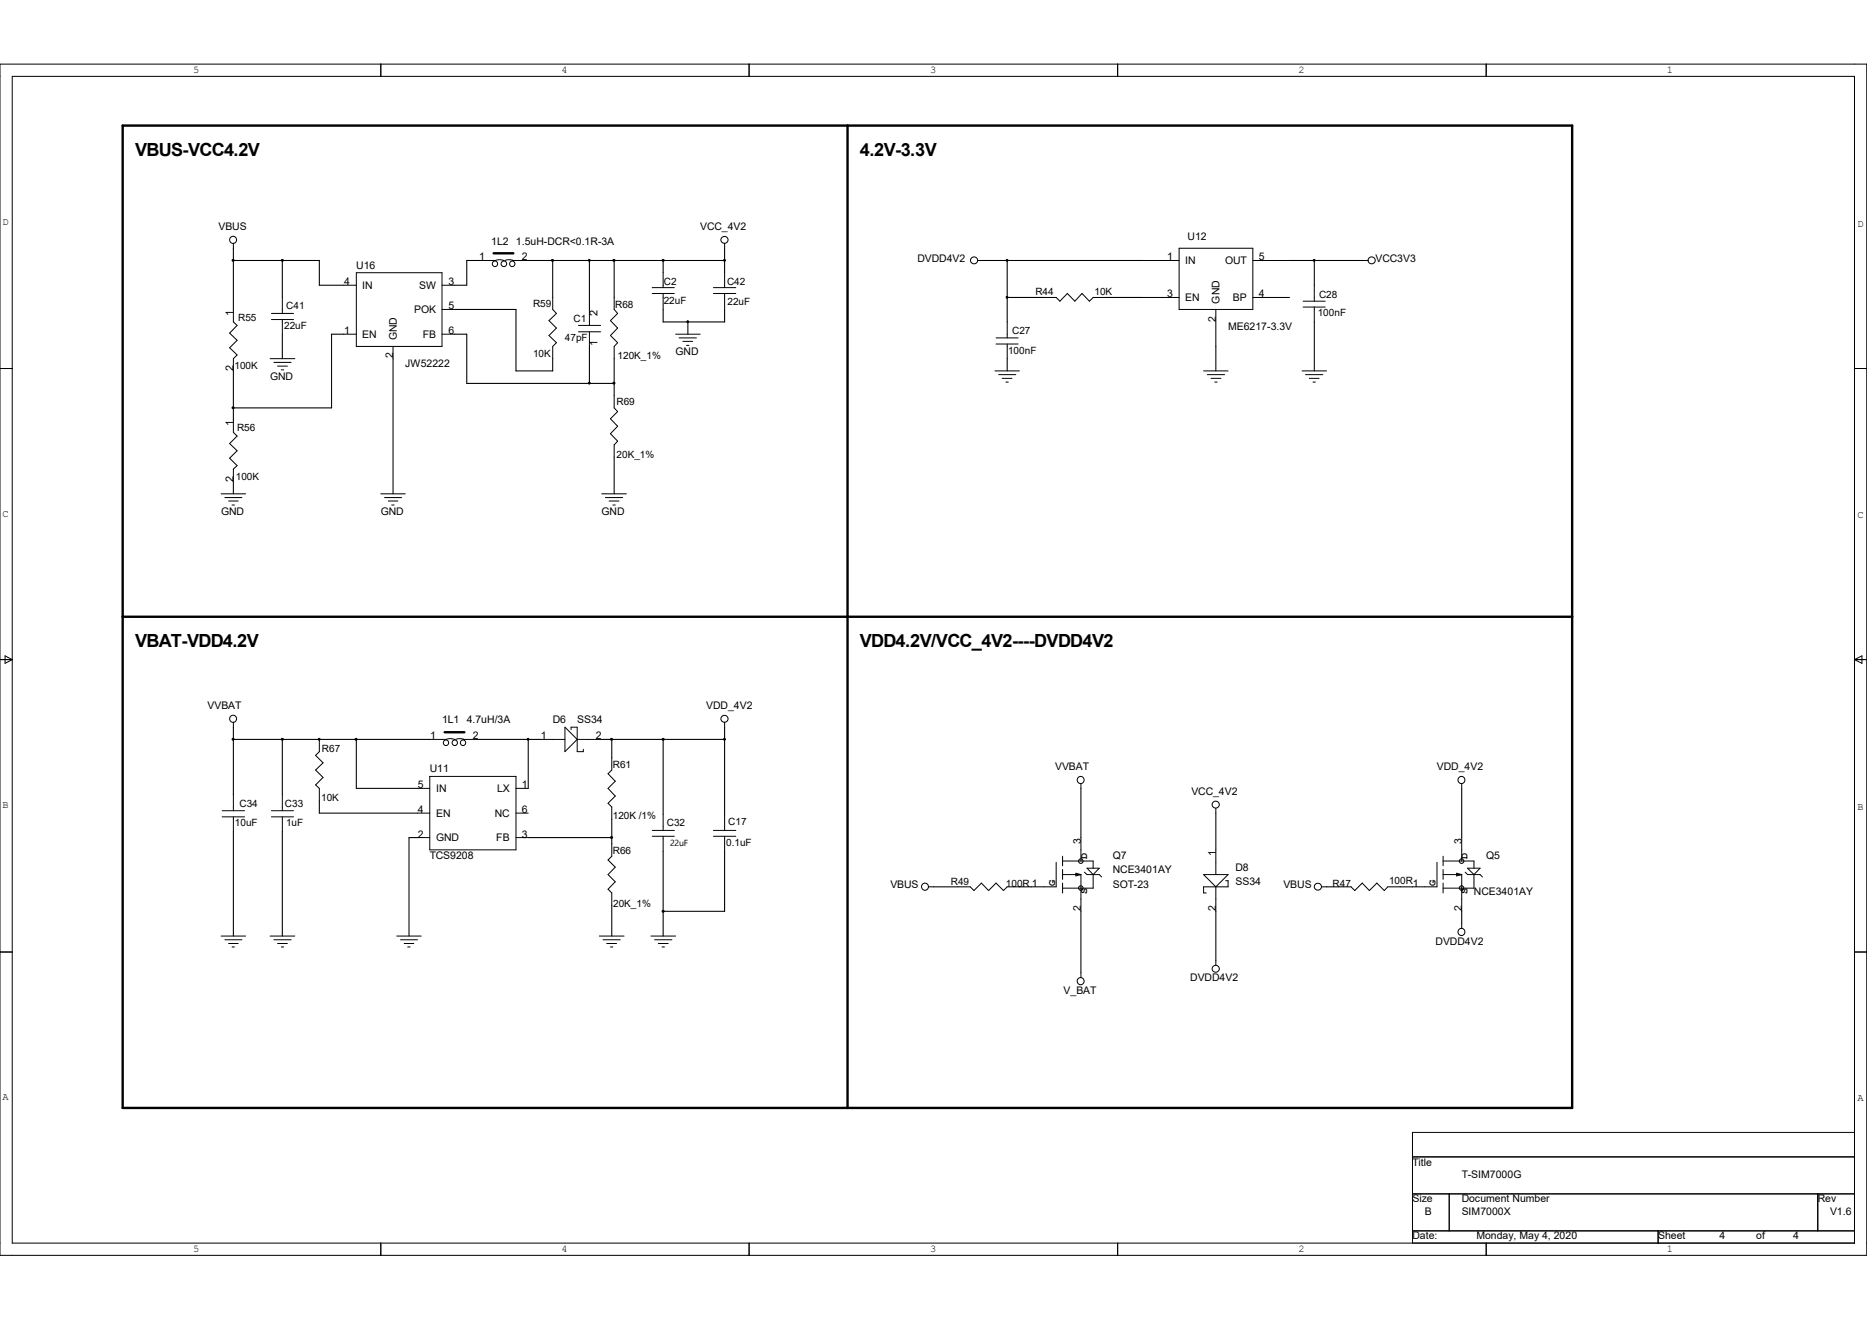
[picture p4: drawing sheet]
<svg xmlns="http://www.w3.org/2000/svg" width="297mm" height="210mm" viewBox="0 0 297 210" stroke-linecap="round" stroke-linejoin="round" font-family="sans-serif">
<path d="M19.5 20h230.6v156.3h-230.6zM134.8 20v156.3M78.5 40.3h3.2M19.5 98.1h230.6M70.7 116.5h3.2" fill="none" stroke="#000" stroke-width=".38"/>
<g fill="none" stroke="#000" stroke-width=".16">
<path d="M0 10.2h297v189.5h-297zM1.9 12.1h293.1v185.7h-293.1zM60.6 10.2v1.9M119.2 10.2v1.9M177.8 10.2v1.9M236.4 10.2v1.9M37.1 38.7v.8M115.3 38.7v.8M187.6 39.5h11.7v9.7h-11.7zM0 58.6h1.9M37.1 49.2v2l.6 .6-1.2 1.2 1.2 1.1-1.2 1.2 1.2 1.2-.6 .6v1.9M43 57.1h3.9"/>
<path d="M43.2 49.9h3.5M43.2 50.8h3.5M43.6 57.7h2.7M44.2 58.3h1.5M44.7 58.8h.4M44.9 47.3v2.6M44.9 50.8v2.4M54.7 53.2h2M54.7 45.4h2M56.7 43.4h13.6v11.7h-13.6zM62.5 55.1v2M70.3 53.2h2"/>
<path d="M70.3 49.2h2M70.3 45.4h2M76.2 41.4h2.5M78.8 41.4a1.86 1.86 0 0 1 1.3 0v.1M80.3 41.4a1.62 1.62 0 0 1 1.4 .1M81.5 41.4h2.5M87.9 47.3v1.9l.6 .7-1.2 1.1 1.2 1.2-1.2 1.2 1.2 1.1-.6 .6v2M92 51.8h3.5M92 52.8h3.5M93.8 49.2v2.6M93.8 52.8v2.3M97.7 47.3v1.9l.6 .7-1.2 1.1 1.2 1.2-1.2 1.2 1.2 1.1-.6 .6v2"/>
<path d="M103.8 46.7h3.5M103.8 45.8h3.5M105.5 43.4v2.4M105.5 46.7v2.5M107.5 53.2h3.9M108 53.8h2.8M108.6 54.3h1.6M109.2 54.9h.4M113.5 46.7h3.6M113.5 45.8h3.6M115.3 43.4v2.4M115.3 46.7v2.5"/>
<path d="M155.5 41.4h.8M158.3 59h3.9M158.5 53.8h3.5M158.5 54.7h3.5M158.9 59.6h2.7M160.2 51.2v2.6M160.2 54.7v2.4M166.1 47.3h1.9l.6 .6 1.2-1.2 1.2 1.2 1.1-1.2 1.2 1.2 .6-.6h2M181.7 41.4h5.9M181.7 47.3h5.9M191.5 59h3.9M192.1 59.6h2.7"/>
<path d="M193.4 49.2v5.9M199.3 41.4h5.8M199.3 47.3h5.8M207.1 59h3.9M207.3 47.9h3.5M207.3 48.9h3.5M207.7 59.6h2.7M209.1 45.4v2.5M209.1 48.9v2.3M216.9 41.4h.8M295 58.6h2M35.2 78.6h3.9"/>
<path d="M35.8 79.2h2.7M36.4 79.7h1.5M37.1 66.8v2l.6 .6-1.2 1.2 1.2 1.1-1.2 1.2 1.2 1.2-.6 .5v2M60.6 78.6h3.9M61.2 79.2h2.7M61.8 79.7h1.5M95.7 78.6h4M96.3 79.2h2.8M96.9 79.7h1.6M97.7 62.9v2l.6 .6-1.2 1.1 1.2 1.2-1.2 1.2 1.2 1.2-.6 .6v1.9M159.4 60.2h1.6M160 60.8h.4"/>
<path d="M192.7 60.2h1.5M193.3 60.8h.3M208.3 60.2h1.5M208.9 60.8h.4M36.9 80.3h.4M62.3 80.3h.4M97.5 80.3h.4M0 104.9h1.9M.8 104.4l1.1 .5-1.1 .6zM37.1 114.9v.8M50.8 117.6v2l-.6 .6 1.2 1.2-1.2 1.1 1.2 1.2-1.2 1.2 .6 .5v2M68.4 117.6h2.5"/>
<path d="M71 117.6a1.62 1.62 0 0 1 1.3 .1M72.5 117.6a1.62 1.62 0 0 1 1.3 .1M73.7 117.6h2.5M86 117.6h3.9M89.9 115.7l1.9 1.9-1.9 2zM90.8 116.1v-.4h1v3.9h1v-.4M91.8 117.6h3.9M115.3 114.9v.8M295 104.9h2M295 104.9l1.2-.5v1.1zM35.3 129h3.6M35.3 130h3.6"/>
<path d="M37.1 126.4v2.6M37.1 130v2.3M43.2 129h3.5M43.2 130h3.5M44.9 126.4v2.6M44.9 130v2.3M66.4 129.4h2M66.4 133.3h2M66.4 125.4h2M68.4 123.5h13.7v11.7h-13.7zM82.1 129.4h1.9M82.1 133.3h1.9"/>
<path d="M82.1 125.4h1.9M97.3 120.6v1.9l-.6 .6 1.2 1.2-1.2 1.1 1.2 1.3-1.2 1.1 .6 .6v1.9M97.3 134.3v1.9l-.6 .6 1.2 1.2-1.2 1.1 1.2 1.2-1.2 1.2 .6 .6v1.9M103.8 132.1h3.5M103.8 133.1h3.5M105.5 129.6v2.5M105.5 133.1v2.3M113.5 132.1h3.6M113.5 133.1h3.6M115.3 129.6v2.5M115.3 133.1v2.3M168 137.2v3.9h-3.9"/>
<path d="M169 139.1h3M169 137h4.9v1.1M169 136.2v1.6M169 138.3v1.6M171.2 138.9l.8 .2-.8 .3zM172 124.7v.7M172 133.3v3.7M172 139.1v5.9M172.5 138.8l.4 .3h2l.4 .4M172.9 138.1h2l-1 1zM173.9 139.1v2.2h-4.9M191.5 139.1h3.9l-2 2z"/>
<path d="M193.4 128.6v.8M193.4 135.2v3.9M228.6 137.2v3.9h-3.9M229.6 139.1h2.9M229.6 136.2v1.6M229.6 138.3v1.6M229.6 137h4.9v1.1M231.7 138.9l.8 .2-.8 .3zM232.5 124.7v.7M232.5 133.3v3.7M232.5 139.1v5.9M233.1 138.8l.4 .3h2l.3 .4"/>
<path d="M233.5 138.1h2l-1 1zM234.5 139.1v2.2h-4.9M0 151.5h1.9M35.2 148.9h3.9M35.8 149.5h2.7M36.4 150.1h1.5M36.9 150.7h.4M43 148.9h3.9M43.6 149.5h2.7M44.2 150.1h1.5M44.7 150.7h.4M63.1 148.9h3.9"/>
<path d="M63.7 149.5h2.7M64.3 150.1h1.5M64.9 150.7h.3M95.3 148.9h4M95.9 149.5h2.8M96.5 150.1h1.6M97.1 150.7h.4M103.5 148.9h4M104.1 149.5h2.8M104.7 150.1h1.6M105.3 150.7h.4M147.7 141.1h.8"/>
<path d="M152.4 141.1h1.9l.6 .6 1.2-1.2 1.2 1.2 1.2-1.2 1.1 1.2 .6-.6h2M169 140.5v1.6M172 154.8v.8M193.4 141.1v3.9M193.4 152.8v.8M195 140.1h.4v1h-3.9v1h.4M210.2 141.1h.8M213 141.1h1.9l.6 .6 1.2-1.2 1.1 1.2 1.2-1.2 1.2 1.2 .6-.6h2M229.6 140.5v1.6M232.5 147v.7M295 151.5h2M60.6 197.8v1.9"/>
<path d="M119.2 197.8v1.9M177.8 197.8v1.9M224.7 184.1h70.3M224.7 189.9h70.3M224.7 195.8h70.3M230.5 189.9v5.9M236.4 197.8v1.9M263.8 195.8v2M289.2 189.9v5.9M295 180.2h-70.3v17.6"/>
<circle cx="37.1" cy="38.2" r=".56"/>
<circle cx="115.3" cy="38.2" r=".56"/>
<circle cx="78.7" cy="42" r=".43"/>
<circle cx="80.2" cy="42" r=".44"/>
<circle cx="81.5" cy="42" r=".43"/>
<circle cx="155" cy="41.4" r=".56"/>
<circle cx="218.2" cy="41.4" r=".56"/>
<circle cx="37.1" cy="114.4" r=".56"/>
<circle cx="70.9" cy="118.2" r=".43"/>
<circle cx="72.3" cy="118.2" r=".43"/>
<circle cx="73.6" cy="118.2" r=".43"/>
<circle cx="115.3" cy="114.4" r=".56"/>
<circle cx="171.9" cy="124.1" r=".56"/>
<circle cx="171.9" cy="137" r=".36"/>
<circle cx="193.4" cy="128" r=".56"/>
<circle cx="232.5" cy="124.1" r=".56"/>
<circle cx="232.5" cy="137" r=".36"/>
<circle cx="147.1" cy="141.1" r=".56"/>
<circle cx="171.9" cy="156.1" r=".56"/>
<circle cx="171.9" cy="141.3" r=".36"/>
<circle cx="193.4" cy="154.1" r=".56"/>
<circle cx="209.7" cy="141.1" r=".56"/>
<circle cx="232.5" cy="148.3" r=".56"/>
<circle cx="232.5" cy="141.3" r=".36"/>
</g>
<g fill="none" stroke="#000" stroke-width=".17">
<path d="M37.1 39.5v9.7M115.3 39.5v3.9M37.1 41.4h13.7v4h3.9M37.1 59v7.8M44.9 41.4v5.9M44.9 53.2v3.9M54.7 53.2h-2v11.7h-15.6M62.5 57.1v21.5M72.3 53.2h2v7.8h23.4M72.3 49.2h9.8v9.8h5.8v-1.9M76.2 41.4h-1.9v4h-2M84 41.4h31.3"/>
<path d="M87.9 41.4v5.9M93.8 41.4v7.8M93.8 55.1v5.9M97.7 41.4v5.9M97.7 57.1v5.8M105.5 41.4v2M105.5 49.2v2h9.8v-2M109.4 51.2v2M156.3 41.4h25.4M160.2 47.3h5.9M160.2 41.4v9.8M160.2 57.1v1.9"/>
<path d="M175.9 47.3h5.8M193.4 55.1v3.9M205.1 41.4h11.8M209.1 41.4v4M209.1 51.2v7.8M37.1 76.6v2M97.7 72.7v5.9M37.1 115.7v10.7M37.1 117.6h31.3M44.9 117.6v8.8M50.8 117.6h.1M56.7 117.6v7.8h9.7"/>
<path d="M76.2 117.6h9.8M84 117.6v7.8M95.7 117.6h19.6M97.3 117.6v3M105.5 117.6v12M115.3 115.7v13.9M37.1 132.3v16.6M44.9 132.3v16.6M50.8 127.4v2h15.6M66.4 133.3h-1.3v15.6M84 133.3h13.3M97.3 130.3v4"/>
<path d="M105.5 135.4v13.5M115.3 135.4v9.6h-9.8M172 125.4v7.9M193.4 129.4v5.8M232.5 125.4v7.9M97.3 144v4.9M148.5 141.1h3.9M162.2 141.1h1.9M172 145v9.8M193.4 145v7.8M211 141.1h2M222.8 141.1h1.9"/>
<path d="M232.5 145v2"/>
</g>
<g fill="#000" stroke="#000" stroke-width=".16">
<path d="M37 41.3h.2v.2h-.2z" fill-rule="evenodd"/>
<path d="M44.8 41.3h.2v.2h-.2z" fill-rule="evenodd"/>
<path d="M87.8 41.3h.2v.2h-.2z" fill-rule="evenodd"/>
<path d="M97.5 41.3h.3v.2h-.3z" fill-rule="evenodd"/>
<path d="M105.4 41.3h.2v.2h-.2z" fill-rule="evenodd"/>
<path d="M37 64.8h.2v.2h-.2z" fill-rule="evenodd"/>
<path d="M97.5 60.9h.3v.2h-.3z" fill-rule="evenodd"/>
<path d="M37 117.5h.2v.2h-.2z" fill-rule="evenodd"/>
<path d="M44.8 117.5h.2v.2h-.2z" fill-rule="evenodd"/>
<path d="M56.5 117.5h.3v.2h-.3z" fill-rule="evenodd"/>
<path d="M97.2 117.5h.2v.2h-.2z" fill-rule="evenodd"/>
<path d="M105.4 117.5h.2v.2h-.2z" fill-rule="evenodd"/>
<path d="M97.2 133.1h.2v.2h-.2z" fill-rule="evenodd"/>
<path d="M105.4 144.9h.2v.2h-.2z" fill-rule="evenodd"/>
<circle cx="93.7" cy="41.4" r=".15"/>
<circle cx="109.4" cy="51.2" r=".15"/>
<circle cx="115.3" cy="41.4" r=".15"/>
<circle cx="160.2" cy="41.4" r=".15"/>
<circle cx="160.2" cy="47.3" r=".15"/>
<circle cx="209.1" cy="41.4" r=".15"/>
<circle cx="93.7" cy="61" r=".15"/>
<circle cx="50.8" cy="117.6" r=".15"/>
<circle cx="84" cy="117.6" r=".15"/>
<circle cx="115.3" cy="117.6" r=".15"/>
</g>
<g font-size="2.9">
<text x="21.5" y="24.8">VBUS-VCC4.2V</text>
<text x="136.8" y="24.8">4.2V-3.3V</text>
<text x="21.5" y="103">VBAT-VDD4.2V</text>
<text x="136.8" y="103">VDD4.2V/VCC_4V2----DVDD4V2</text>
</g>
<g font-size="1.7">
<text x="34.8" y="36.5">VBUS</text>
<text x="76.2" y="41.4">1</text>
<text x="78.1" y="38.9">1L2 1.5uH-DCR&lt;0.1R-3A</text>
<text x="83" y="41.4">2</text>
<text x="111.4" y="36.5">VCC_4V2</text>
<text x="146" y="41.6">DVDD4V2</text>
<text x="185.7" y="41.4">1</text>
<text x="188.9" y="38.1">U12</text>
<text x="200.3" y="41.4">5</text>
<text x="218.8" y="41.6">VCC3V3</text>
<text x="54.7" y="45.4">4</text>
<text x="56.7" y="42.8">U16</text>
<text x="57.6" y="46">IN</text>
<text x="66.7" y="46">SW</text>
<text x="71.3" y="45.4">3</text>
<text x="185.7" y="47.3">3</text>
<text x="188.6" y="42">IN</text>
<text x="188.6" y="47.9">EN</text>
<text x="194.9" y="42">OUT</text>
<text x="196.1" y="47.9">BP</text>
<text x="200.3" y="47.3">4</text>
<text x="37.1" y="50.2" transform="rotate(-90 37.1 50.2)">1</text>
<text x="54.7" y="53.2">1</text>
<text x="57.6" y="53.8">EN</text>
<text x="65.9" y="49.8">POK</text>
<text x="67.3" y="53.8">FB</text>
<text x="71.3" y="49.2">5</text>
<text x="71.3" y="53.2">6</text>
<text x="95" y="50.3" transform="rotate(-90 95 50.3)">2</text>
<text x="193.4" y="51.2" transform="rotate(-90 193.4 51.2)">2</text>
<text x="194" y="48.3" transform="rotate(-90 194 48.3)">GND</text>
<text x="195.4" y="52.6">ME6217-3.3V</text>
<text x="37.1" y="59.1" transform="rotate(-90 37.1 59.1)">2</text>
<text x="62.5" y="57" transform="rotate(-90 62.5 57)">2</text>
<text x="63.1" y="54.1" transform="rotate(-90 63.1 54.1)">GND</text>
<text x="64.5" y="58.5">JW52222</text>
<text x="95" y="55.1" transform="rotate(-90 95 55.1)">1</text>
<text x="107.5" y="56.5">GND</text>
<text x="43" y="60.4">GND</text>
<text x="37.1" y="67.8" transform="rotate(-90 37.1 67.8)">1</text>
<text x="37.1" y="76.6" transform="rotate(-90 37.1 76.6)">2</text>
<text x="35.2" y="81.9">GND</text>
<text x="60.6" y="81.9">GND</text>
<text x="95.7" y="81.9">GND</text>
<text x="33" y="112.7">VVBAT</text>
<text x="112.4" y="112.7">VDD_4V2</text>
<text x="68.5" y="117.6">1</text>
<text x="70.3" y="115.1">1L1 4.7uH/3A</text>
<text x="75.2" y="117.6">2</text>
<text x="86" y="117.6">1</text>
<text x="87.9" y="115.1">D6</text>
<text x="91.8" y="115.1">SS34</text>
<text x="94.8" y="117.6">2</text>
<text x="66.5" y="125.4">5</text>
<text x="68.4" y="122.9">U11</text>
<text x="83" y="125.4">1</text>
<text x="167.9" y="122.5">VVBAT</text>
<text x="228.6" y="122.5">VDD_4V2</text>
<text x="66.5" y="129.4">4</text>
<text x="69.4" y="130">EN</text>
<text x="69.4" y="126">IN</text>
<text x="78.7" y="130">NC</text>
<text x="79.1" y="126">LX</text>
<text x="83" y="129.4">6</text>
<text x="189.5" y="126.4">VCC_4V2</text>
<text x="66.5" y="133.3">2</text>
<text x="68.4" y="136.6">TCS9208</text>
<text x="69.4" y="133.9">GND</text>
<text x="79" y="133.9">FB</text>
<text x="83" y="133.3">3</text>
<text x="172" y="134.3" transform="rotate(-90 172 134.3)">3</text>
<text x="177" y="136.6">Q7</text>
<text x="193.4" y="136.2" transform="rotate(-90 193.4 136.2)">1</text>
<text x="232.5" y="134.3" transform="rotate(-90 232.5 134.3)">3</text>
<text x="236.4" y="136.6">Q5</text>
<text x="141.6" y="141.3">VBUS</text>
<text x="177" y="141.3">SOT-23</text>
<text x="177" y="138.9">NCE3401AY</text>
<text x="196.6" y="138.6">D8</text>
<text x="196.6" y="140.9">SS34</text>
<text x="204.2" y="141.3">VBUS</text>
<text x="224.7" y="141.1">1</text>
<text x="234.5" y="142.5">NCE3401AY</text>
<text x="172" y="144.9" transform="rotate(-90 172 144.9)">2</text>
<text x="193.4" y="144.9" transform="rotate(-90 193.4 144.9)">2</text>
<text x="232.5" y="144.9" transform="rotate(-90 232.5 144.9)">2</text>
<text x="228.4" y="150.3">DVDD4V2</text>
<text x="169.2" y="158.1">V_BAT</text>
<text x="189.4" y="156.1">DVDD4V2</text>
<text x="224.7" y="185.5">Title</text>
<text x="224.7" y="191.3">Size</text>
<text x="232.5" y="187.4">T-SIM7000G</text>
<text x="232.5" y="191.3">Document Number</text>
<text x="289.2" y="191.3">Rev</text>
<text x="224.7" y="197.2">Date:</text>
<text x="226.7" y="193.3">B</text>
<text x="232.5" y="193.3">SIM7000X</text>
<text x="234.9" y="197.2">Monday, May 4, 2020</text>
<text x="263.8" y="197.2">Sheet</text>
<text x="273.6" y="197.2">4</text>
<text x="279.4" y="197.2">of</text>
<text x="285.3" y="197.2">4</text>
<text x="291.1" y="193.3">V1.6</text>
</g>
<g font-size="1.6">
<text x="30.7" y="11.6">5</text>
<text x="89.3" y="11.6">4</text>
<text x="148" y="11.6">3</text>
<text x="206.6" y="11.6">2</text>
<text x="265.2" y="11.6">1</text>
<text x=".4" y="35.7">D</text>
<text x="295.5" y="36.1">D</text>
<text x="105.6" y="45.4">C2</text>
<text x="115.7" y="45.4">C42</text>
<text x="164.7" y="46.9">R44</text>
<text x="174.1" y="46.9">10K</text>
<text x="209.8" y="47.5">C28</text>
<text x="37.9" y="51">R55</text>
<text x="45.2" y="52.4">22uF</text>
<text x="45.6" y="49.2">C41</text>
<text x="84.8" y="48.9">R59</text>
<text x="91.2" y="51.2">C1</text>
<text x="97.9" y="49.1">R68</text>
<text x="105.6" y="48.3">22uF</text>
<text x="115.7" y="48.5">22uF</text>
<text x="161" y="53.1">C27</text>
<text x="209.6" y="50.2">100nF</text>
<text x="37.3" y="58.6">100K</text>
<text x="84.8" y="56.9">10K</text>
<text x="89.9" y="54.3">47pF</text>
<text x="98.3" y="57.1">120K_1%</text>
<text x="160.4" y="56.3">100nF</text>
<text x="98.1" y="64.5">R69</text>
<text x="37.7" y="68.6">R56</text>
<text x="37.5" y="76.4">100K</text>
<text x="98.1" y="72.9">20K_1%</text>
<text x=".4" y="82.2">C</text>
<text x="295.5" y="82.4">C</text>
<text x="51.2" y="119.6">R67</text>
<text x="97.5" y="122.1">R61</text>
<text x=".4" y="128.5">B</text>
<text x="37.4" y="131.5">10uF</text>
<text x="38.1" y="128.4">C34</text>
<text x="45.3" y="128.4">C33</text>
<text x="45.5" y="131.5">1uF</text>
<text x="51.1" y="127.4">10K</text>
<text x="97.5" y="130.3">120K /1%</text>
<text x="106.1" y="131.5">C32</text>
<text x="115.9" y="131.3">C17</text>
<text x="295.5" y="128.9">B</text>
<text x="97.5" y="135.8">R66</text>
<text x="115.5" y="134.6">0.1uF</text>
<text x="172.9" y="136.6" transform="rotate(-90 172.9 136.6)">D</text>
<text x="233.5" y="136.6" transform="rotate(-90 233.5 136.6)">D</text>
<text x="151.3" y="140.9">R49</text>
<text x="160" y="141.1">100R 1</text>
<text x="167.8" y="140.9" transform="rotate(-90 167.8 140.9)">G</text>
<text x="172.9" y="142.3" transform="rotate(-90 172.9 142.3)">S</text>
<text x="212" y="141.1">R47</text>
<text x="221" y="140.7">100R</text>
<text x="228.4" y="140.9" transform="rotate(-90 228.4 140.9)">G</text>
<text x="233.5" y="142.3" transform="rotate(-90 233.5 142.3)">S</text>
<text x="97.5" y="144.4">20K_1%</text>
<text x=".4" y="175">A</text>
<text x="295.5" y="175.2">A</text>
<text x="30.7" y="199.3">5</text>
<text x="89.3" y="199.3">4</text>
<text x="148" y="199.3">3</text>
<text x="206.6" y="199.3">2</text>
<text x="265.2" y="199.3">1</text>
</g>
<text font-size="1.4" x="106.6" y="134.7">22uF</text>
</svg>
